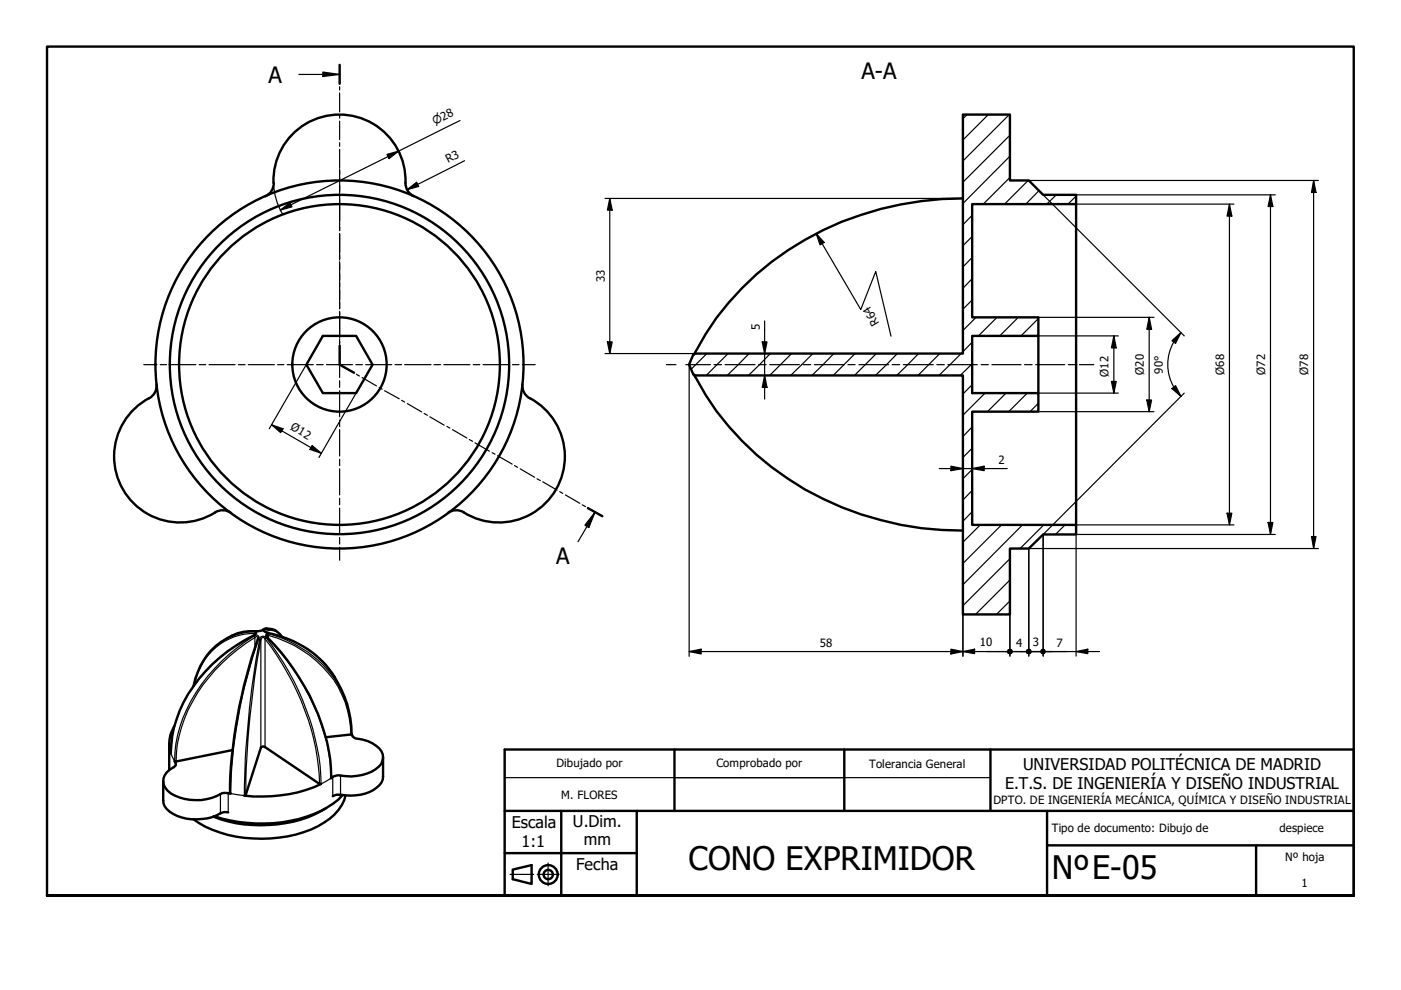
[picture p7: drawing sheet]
<svg xmlns="http://www.w3.org/2000/svg" width="297mm" height="210mm" viewBox="0 0 297 210" stroke-linecap="round" stroke-linejoin="round" font-family="sans-serif">
<!-- layer: Sombreado (ISO) -->
<g fill="none" stroke="#000" stroke-width=".25">
<path d="M205 24.3l-.8 .9M209.5 24.3l-5.3 5.4M214 24.3l-9.8 9.8M214.1 37.6l-5.6 5.7M214.1 33.1l-9.9 10.1M214.1 28.7l-9.9 9.9M218 38.3l-5 5M206.1 59.1l-1.9 2M206.1 54.6l-1.9 2M206.1 50.1l-1.9 2M206.1 45.6l-1.9 2.1M220.3 40.4l-2.8 2.9"/>
<path d="M224 41.3l-2.1 2M228.2 41.6l-1.8 1.7M149.9 75l-3.3 3.3M154.4 75l-4.7 4.6M158.8 75l-4.6 4.6M163.3 75l-4.6 4.6M167.8 75l-4.6 4.6M172.3 75l-4.7 4.6M176.8 75l-4.7 4.6M181.3 75l-4.6 4.6M185.8 75l-4.6 4.6M190.2 75l-4.6 4.6"/>
<path d="M194.8 75l-4.7 4.6M199.3 75l-4.7 4.6M203.8 75l-4.7 4.6M206.1 77.1l-2.5 2.5M206.1 72.6l-1.9 2M206.1 63.6l-1.9 2M206.9 67.3l-2.7 2.8M211.4 67.3l-3.9 3.9M215.9 67.3l-3.9 3.9M220.2 67.5l-3.7 3.7M206.1 81.6l-1.9 1.9M206.1 99.5l-1.9 2"/>
<path d="M206.1 95l-1.9 2M206.1 90.5l-1.9 2.1M208.9 83.3l-4.7 4.7M213.3 83.3l-3.9 4M217.8 83.3l-3.9 4M220.2 85.5l-1.8 1.8M206.1 108.5l-1.9 2M206.1 104l-1.9 2M207.8 111.3l-3.6 3.7M212.3 111.3l-8.1 8.2M214.1 118.5l-9.9 9.9M216.8 111.3l-12.6 12.7"/>
<path d="M221.3 111.3l-5 5M225.8 111.3l-2 2M214.1 127.4l-2.8 2.9M214.1 123l-7.3 7.3"/>
</g>
<!-- layer: Visible (ISO) -->
<g fill="none" stroke="#000" stroke-width=".51">
<path d="M58 38.8a14 14 0 0 1 14-14.5 14 14 0 0 1 14 14.5M58 38.8a3 3 0 0 1-1.8 2.8M86 38.8a3 3 0 0 0 1.8 2.8M204.2 42.1a65 65 0 0 0-49.7 22.1 56.5 56.5 0 0 0-7.2 10.8l-.2 .2M228.2 43.3v68M68.5 71.2h7l3.5 6.1-3.5 6h-7l-3.5-6zM147 75.2l-.6 1.3a1.18 1.18 0 0 0 0 1.6l.6 1.2M147 75.3l.4-.3h56.8v-50.7h9.9v14h4l3.1 3h7v2h-22.1v24h14.1v3.9h-14.1v12.1h14.1v4h-14.1v24h22.1v2h-7l-3.1 3h-4v14h-9.9v-50.7h-56.8l-.4-.3M147.1 79.4a61.3 61.3 0 0 0 39.7 30.9 62.9 62.9 0 0 0 17.4 2.2M220.2 71.2v12.1M31.6 84.4a14 14 0 0 0-5.4 19.7 14 14 0 0 0 20 4.3 3 3 0 0 1 2.8 .4M33.2 81.5a3 3 0 0 1-1.6 3"/>
<path d="M110.8 81.5a2.93 2.93 0 0 0 1.5 2.9 14 14 0 0 1 5.4 19.7 14 14 0 0 1-19.9 4.3 3 3 0 0 0-2.8 .4M54.3 134.3l-.1 .2a34 34 0 0 0-16.1 16.2 23.3 23.3 0 0 0-1.9 9 7 7 0 0 1 .8-5.7M54.7 135.3a104.8 104.8 0 0 0-5.9 32.9h.1h-.5a2.88 2.88 0 0 0-2.6 .6 10.4 10.4 0 0 1-10.2-1.1 2.78 2.78 0 0 1 .4-4.5l.8-.5a.73 .73 0 0 0 .2-1.3l.3 .1 12-2.5M56 133.8l.4 .2a22.1 22.1 0 0 1 14.6 9.6 22.4 22.4 0 0 1 3.5 12M56.5 134.8v.2a47.8 47.8 0 0 1 13.5 26.2l.2 3.8 .7-.4a3.6 3.6 0 0 1 2.4 0 8.7 8.7 0 0 0 7.5-2.6 2.75 2.75 0 0 0-1.1-3.9 8 8 0 0 0-4.3-1.5 1.18 1.18 0 0 1-.9-1M59.8 135a3.4 3.4 0 0 0-4-1.6l-.2 .3-.5 .1a13.4 13.4 0 0 0-13.7 10.1l-.4 1.6M35.9 157.6v5.7M55.3 158.5a.61 .61 0 0 1 .9-.1l11.6 7.8h.3a30.1 30.1 0 0 1-16.3 2.5l.3-.1zM74.5 155.6l-5.4 .7M34.6 165.6v4.1a4 4 0 0 0 3 3.3 11.4 11.4 0 0 0 9.5-.7l1.3-.1M69.2 171.4a28.1 28.1 0 0 1-20.9 2.8l-3.1-1.1M72.6 168.6a19.5 19.5 0 0 1-11 5.4 32.8 32.8 0 0 1-16.1-.9"/>
<path d="M73.3 168.6a10.2 10.2 0 0 1-5.9 6.6 28.7 28.7 0 0 1-23.8 .1l-2.6-1.6M81.2 160.6v4a4 4 0 0 1-2.8 3.3 12.5 12.5 0 0 1-6.6 .6h-.5l-.8 .3M108.7 184.4l4-1v4l-4-1z"/>
<circle cx="72" cy="77.3" r="10"/>
<circle cx="72" cy="77.3" r="34"/>
<circle cx="72" cy="77.3" r="36"/>
<circle cx="72" cy="77.3" r="39"/>
<circle cx="116.2" cy="185.4" r="2"/>
<circle cx="116.2" cy="185.4" r=".98"/>
</g>
<!-- layer: Visible fina (ISO) -->
<g fill="none" stroke="#000" stroke-width=".25">
<path d="M46.9 136.1a13.4 13.4 0 0 1 7.5-2.1l-.4 .7a32.7 32.7 0 0 0-15.9 16 23.2 23.2 0 0 0-1.9 9l.8 1.7a28.5 28.5 0 0 1 7-18 39.7 39.7 0 0 1 9.8-8.6l.2 .4a35.7 35.7 0 0 0-15.5 19 21.6 21.6 0 0 0-1.2 7.3M53.8 134.7h.1M53.8 134.8a.53 .53 0 0 1 .8-.1 .53 .53 0 0 1 .1 .8M54.2 134l-.1 .3a13.1 13.1 0 0 0-12.9 10.9M54.3 134.3h-.2v.2M54.3 133.8h.1M54.7 135.3l-.2-.3-.5 .2v2.1M54.9 135.4a109 109 0 0 0-6 32.8l2.9 .5a197.6 197.6 0 0 1 3.3-33.2h.1a217.5 217.5 0 0 0-3.1 33.1M55.1 135.5a.78 .78 0 0 1 .6-.6 .78 .78 0 0 1 .8 .3l-.3 .3-.2-.3h-.3l-.4 .4v22.9M55.7 133.6l-1.2 .2a11.2 11.2 0 0 0-5.4 1M55.7 133.6l-.1 .1M56.1 133.9l-.2-.2 1 .6"/>
<path d="M56.1 134a2.77 2.77 0 0 1 3.6 1M56.5 134.8l.1-.2 .3 .1 .1-.4a.46 .46 0 0 0-.7 .3 .46 .46 0 0 0 .3 .6M56.6 135.2a47.7 47.7 0 0 1 13.4 26.1l.2 3.7-2.1 1.2a52.5 52.5 0 0 0-10.4-29.3l-1.2-1.7M56.6 133.3l-.9 .3M56.6 135.2h.1M56.9 135.4v-.7a24.4 24.4 0 0 1 14.8 10.9 21.2 21.2 0 0 1 2.7 10.1M56.9 134.3a21.3 21.3 0 0 1 14.1 9.3M56.9 134.2v.1M57 134.3a24.1 24.1 0 0 1 16.1 13.7l.5 1.3M57.7 133.4h-.9l-.9 .3M56.2 158.4v-22.9a54.3 54.3 0 0 1 11.5 28.9l.1 1.8M37.2 161.7v.6"/>
<path d="M46.7 168.4v4M48.4 168.2v4M70.5 164.7v4.1M72.2 164.4v4.1M107 164.9h103M108.1 185.4h5.1M113.9 185.4h4.7M116.2 183v4.8"/>
</g>
<!-- layer: Eje de trabajo (ISO) -->
<g fill="none" stroke="#000" stroke-width=".25">
<path d="M63.4 15.8h8.6M68.5 15.3l3.5 .5-3.5 .4zM72 13.8v4M72 18.4v.7M72 19.7v4M72 24.3v.8M72 25.7v3.9M72 30.3v.7M72 31.7v3.9M72 35.8v13.1M72 49.5v5.7M72 55.5v10"/>
<path d="M30.5 77.3h2.8M34 77.3h1.3M36 77.3h5.5M42.2 77.3h1.4M44.3 77.3h5.5M50.5 77.3h1.4M52.6 77.3h5.6M58.9 77.3h1.3M60.9 77.3h5.5M67.1 77.3h1.4M69.2 77.3h5.5M72 66v5.7"/>
<path d="M72 72v8M72 77.3l3.1 1.7M75.4 77.3h1.4M75.6 79.3l.6 .4M77.5 77.3h5.6M83.8 77.3h1.4M85.8 77.3h5.6M92 77.3h1.4M94.1 77.3h5.5M100.3 77.3h1.4M102.4 77.3h5.5M108.6 77.3h1.4"/>
<path d="M110.7 77.3h2.8M141.3 77.3h2M145.4 77.3h5.2M151.4 77.3h1.6M153.7 77.3h6.4M160.8 77.3h1.6M163.2 77.3h6.3M170.3 77.3h1.6M172.7 77.3h6.2M179.8 77.3h1.5M182.1 77.3h6.3M189.2 77.3h1.6"/>
<path d="M191.5 77.3h6.4M198.6 77.3h1.6M201 77.3h6.2M208 77.3h1.5M210.3 77.3h6.2M217.2 77.3h1.6M219.6 77.3h6.1M226.5 77.3h1.5M228.9 77.3h3M72 80.7v1.4M72 82.8v5.6M72 89.1v1.4"/>
<path d="M72 91.1v5.6M72 97.4v1.3M72 99.4v5.5M76.8 80l3 1.8M80.4 82.1l.6 .4M81.5 82.8l3.1 1.8M85.2 84.9l.6 .4M86.4 85.6l3 1.7M89.9 87.7l.7 .3M91.1 88.4l3.1 1.7M94.7 90.4l.7 .4M95.9 91.1l3.1 1.8"/>
<path d="M99.5 93.2l.7 .4M100.7 93.9l3.1 1.8M104.3 96l.7 .3M105.5 96.6l3.1 1.8M109.1 98.7l.6 .4M110.3 99.4l3 1.8M72 105.6v1.4M72 107.7v5.6M72 114v1.4M72 116v2.8M113.9 101.5l.7 .4M115.1 102.1l3 1.8"/>
<path d="M118.7 104.2l.6 .4M119.9 104.9l3 1.8M123.4 107l.7 .4M124.7 107.7l3 1.7M126.2 108.6l-1.4 3.3-.8-.5zM126.2 108.6l-3.6 6.2"/>
</g>
<path d="M72 13.8v4M72 73.3v4l3.1 1.7M124.7 107.7l3 1.7" fill="none" stroke="#000" stroke-width=".51"/>
<path d="M68.5 15.3l3.5 .5-3.5 .4zM126.2 108.6l-1.4 3.3-.8-.5z" fill="#000"/>
<!-- layer: Borde (ISO) -->
<path d="M10 189.9v-180h277v180h-277h277" fill="none" stroke="#000" stroke-width=".51"/>
<path d="M107 158.9h180v31h-180zM143 158.9v13M179 158.9v13M210 158.9v13M107 171.9h180M119 171.9v18M135 171.9v18M222 179.2h65M222 171.9v18M266.3 179.2v10.7M107 180.9h28" fill="none" stroke="#000" stroke-width=".51"/>
<path d="M173 49.5l1.8 1.9-.9 .5zM173 49.5l9.5 16.1 3.2-8 3.2 13.7" fill="none" stroke="#000" stroke-width=".25"/>
<path d="M173 49.5l1.8 1.9-.9 .5z" fill="#000"/>
<!-- layer: Cota (ISO) -->
<g fill="none" stroke="#000" stroke-width=".25">
<path d="M58 38.8a14 14 0 0 0 1.9 6.6M82 32.7l2.5-.7-2 1.6zM97.5 25.6l-38.1 18.9M98.5 34.1l-12.2 6.1M218.1 38.3h61.4M278.5 38.3l.5 2.5h-.9zM278.5 38.3v78M59.4 44.5l2.1-1.5 .4 .9zM86.3 40.2l2-1.6 .5 .9zM128.3 42.1h75.9M129.3 42.1l.5 2.4h-1zM129.3 42.1v32.9"/>
<path d="M221.2 41.3l29.9 29.9M228.2 43.3h33.4M228.2 41.3h42.2M260.7 43.3l.5 2.5h-1zM260.7 43.3v68M269.4 41.3l.5 2.5h-1zM269.4 41.3v72M64.9 77.4l-7.8 13.5M128.3 75h19.1M128.8 72.5h1l-.5 2.5zM146.1 77.4v61.8M161.6 72.5h1l-.5 2.5z"/>
<path d="M162.1 79.6l.5 2.5h-1zM162.1 68v16.6M220.2 71.2h16.9M220.2 67.3h24.5M236.2 71.2l.5 2.6h-1.1zM236.2 71.2v12.1M243.6 67.3l.6 2.5h-1.1zM243.6 67.3v20M248.5 72.2l1.9-1.7-1.2 2.3zM248.9 72.5a9.6 9.6 0 0 0 1.5 11.5M250.4 70.5l-1.5 2.1M57.6 90.1l2.4 .8-.5 .8z"/>
<path d="M57.6 90.1l10.5 6M66.2 94.5l1.9 1.6-2.4-.8zM71.9 89.6l-4.3 7.4M75.5 83.3l-3.4 6M199.1 99.3h14.5M201.6 98.8l2.6 .5-2.6 .5zM206.1 99.3l2.6-.5v1zM220.2 83.3h16.9M220.2 87.3h24.5M235.6 80.9h1.1l-.5 2.4zM243.1 84.8h1.1l-.6 2.5zM248.5 82.4l.7-.6 1.2 2.2z"/>
<path d="M251.1 83.3l-29.9 30v25.8M228.2 111.3h33.4M260.2 108.8h1l-.5 2.5zM268.9 110.8h1l-.5 2.5zM270.4 113.3h-42.2v25.8M278.1 113.8h.9l-.5 2.5zM279.5 116.3h-61.4v22.8M146.1 138.1l2.6-.5v1.1zM146.1 138.1h87M201.6 137.6l2.6 .5-2.6 .6zM204.2 138.1l2.4-.5v1zM204.2 130.3v8.9"/>
<path d="M214.1 130.3v8.8M228.2 138.1l2.4-.5v1z"/>
</g>
<g fill="#000">
<path d="M82 32.7l2.5-.7-2 1.6zM86.3 40.2l2-1.6 .5 .9zM59.4 44.5l2.1-1.5 .4 .9zM129.3 42.1l.5 2.4h-1zM260.7 43.3l.5 2.5h-1zM269.4 41.3l.5 2.5h-1zM278.5 38.3l.5 2.5h-.9zM128.8 72.5h1l-.5 2.5zM161.6 72.5h1l-.5 2.5zM236.2 71.2l.5 2.6h-1.1zM243.6 67.3l.6 2.5h-1.1zM248.5 72.2l1.9-1.7-1.2 2.3z"/>
<path d="M57.6 90.1l2.4 .8-.5 .8zM66.2 94.5l1.9 1.6-2.4-.8zM162.1 79.6l.5 2.5h-1zM201.6 98.8l2.6 .5-2.6 .5zM206.1 99.3l2.6-.5v1zM235.6 80.9h1.1l-.5 2.4zM243.1 84.8h1.1l-.6 2.5zM248.5 82.4l.7-.6 1.2 2.2zM260.2 108.8h1l-.5 2.5zM268.9 110.8h1l-.5 2.5zM278.1 113.8h.9l-.5 2.5zM146.1 138.1l2.6-.5v1.1z"/>
<path d="M201.6 137.6l2.6 .5-2.6 .6zM204.2 138.1l2.4-.5v1zM228.2 138.1l2.4-.5v1z"/>
<circle cx="214.1" cy="138.1" r=".63"/>
<circle cx="218.1" cy="138.1" r=".63"/>
<circle cx="221.1" cy="138.1" r=".62"/>
</g>
<g font-size="6.9">
<text x="146" y="184.4">CONO EXPRIMIDOR</text>
<text x="223" y="186.3">NºE-05</text>
</g>
<g font-size="4.8">
<text x="56.9" y="17.5">A</text>
<text x="182.6" y="16.7">A-A</text>
<text x="117.9" y="119.6">A</text>
</g>
<g font-size="3.4">
<text x="213.1" y="167.4">E.T.S. DE INGENIERÍA Y DISEÑO INDUSTRIAL</text>
<text x="216.9" y="163.2">UNIVERSIDAD POLITÉCNICA DE MADRID</text>
<text x="108.5" y="175.5">Escala</text>
<text x="110.6" y="179.7">1:1</text>
<text x="121.5" y="175.4">U.Dim.</text>
<text x="123.8" y="179.1">mm</text>
<text x="122.2" y="184.5">Fecha</text>
</g>
<g font-size="2.4">
<text x="95" y="34.6" transform="rotate(-27 95 34.6)">R3</text>
<text x="128.3" y="59.9" transform="rotate(-90 128.3 59.9)">33</text>
<text x="161.1" y="69.9" transform="rotate(-90 161.1 69.9)">5</text>
<text x="186.5" y="68.4" transform="rotate(-121 186.5 68.4)">R64</text>
<text x="235" y="79.9" transform="rotate(-90 235 79.9)">Ø12</text>
<text x="242.5" y="79.5" transform="rotate(-90 242.5 79.5)">Ø20</text>
<text x="246.6" y="79.2" transform="rotate(-90 246.6 79.2)">90°</text>
<text x="259.5" y="79.5" transform="rotate(-90 259.5 79.5)">Ø68</text>
<text x="268.2" y="79.5" transform="rotate(-90 268.2 79.5)">Ø72</text>
<text x="277.4" y="79.5" transform="rotate(-90 277.4 79.5)">Ø78</text>
<text x="61.5" y="91" transform="rotate(30 61.5 91)">Ø12</text>
<text x="211.7" y="98.3">2</text>
<text x="173.8" y="137.1">58</text>
<text x="207.8" y="137.1">10</text>
<text x="215.5" y="137.1">4</text>
<text x="218.9" y="137.1">3</text>
<text x="224" y="137.1">7</text>
<text x="118" y="162.6">Dibujado por</text>
<text x="151.9" y="162.6">Comprobado por</text>
<text x="184.3" y="162.8">Tolerancia General</text>
<text x="119" y="169.3">M. FLORES</text>
<text x="210.6" y="170.5">DPTO. DE INGENIERÍA MECÁNICA, QUÍMICA Y DISEÑO INDUSTRIAL</text>
<text x="223" y="176.3">Tipo de documento: Dibujo de</text>
<text x="271.3" y="176.3">despiece</text>
<text x="272.5" y="182.6">Nº hoja</text>
<text x="276" y="188.1">1</text>
</g>
<text font-size="2.3" x="92.2" y="26.6" transform="rotate(-27 92.2 26.6)">⌀28</text>
</svg>
